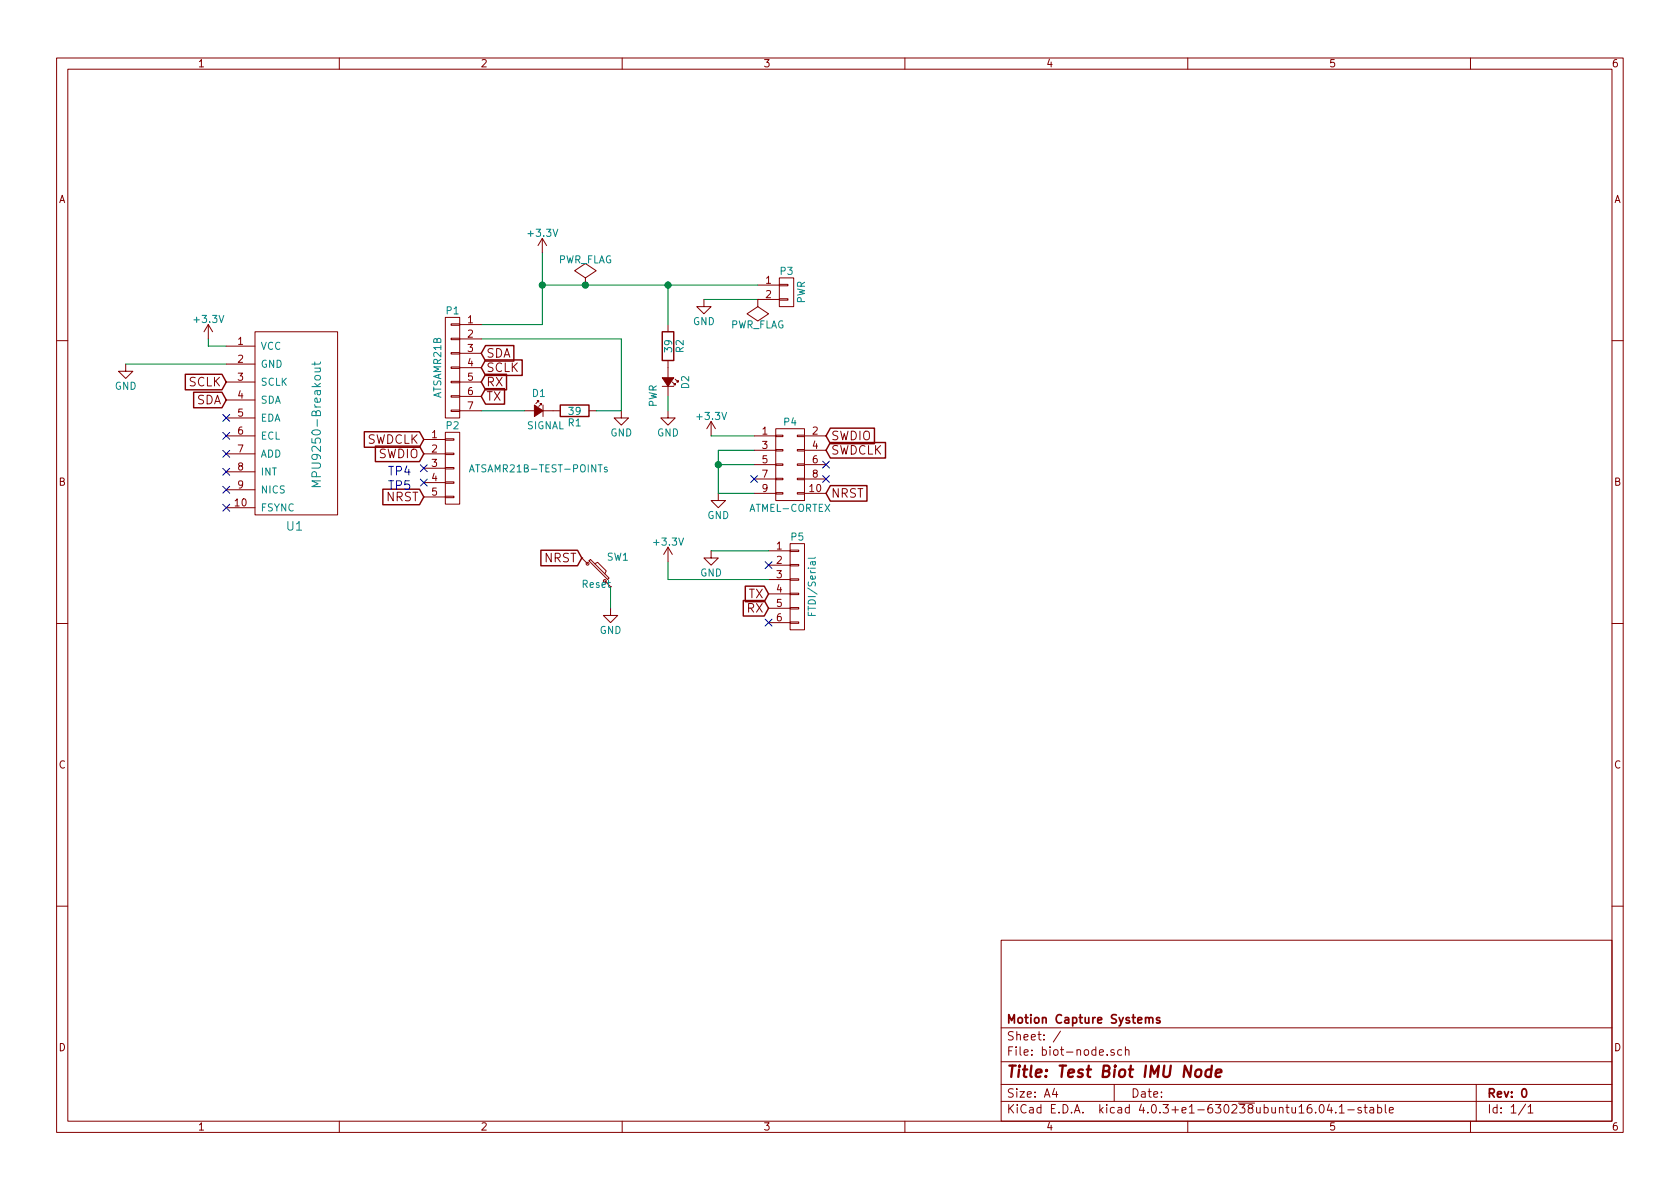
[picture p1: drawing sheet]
<svg xmlns="http://www.w3.org/2000/svg" width="297mm" height="210mm" viewBox="0 0 297 210" stroke-linecap="round" stroke-linejoin="round" font-family="sans-serif">
<g fill="none" stroke="#840000" stroke-width=".18">
<path d="M10 10.3h277v189.9h-277zM12 12.2h273v186.1h-273zM60 10.3v1.9M110 10.3v1.9M160 10.3v1.9M210 10.3v1.9M260 10.3v1.9M36.8 57.4l-.7 1.3M36.8 57.4v2.5M36.8 57.4l.8 1.3M45.1 58.7h14.6v32.4h-14.6zM78.7 56.1h2.6v17.8h-2.6z"/>
<path d="M79.8 59.8h1.5v.3h-1.5zM79.8 57.3h1.5v.2h-1.5zM81.3 57.4h3.8M81.3 59.9h3.8M95.9 42.2l-.8 1.2M95.9 42.2v2.5M95.9 42.2l.7 1.2M103.5 50.4h.1M103.5 49.1l1.9-1.2-1.9-1.3-1.9 1.3 1.9 1.2v1.3M118.1 57.4v1.3M124.5 53v1.2h1.2l-1.2 1.3-1.3-1.3h1.3M134 53h.1"/>
<path d="M134 53v1.2l1.9 1.3-1.9 1.3-1.9-1.3 1.9-1.3M134 50.4h3.8M134 53h3.8M137.8 52.8h1.5v.3h-1.5zM137.8 50.3h1.5v.2h-1.5zM137.8 49.1h2.5v5.1h-2.5zM10 60.2h2M22.2 64.4v1.3h1.3l-1.3 1.2-1.2-1.2h1.2M40 61.2h5.1M40 64.4h5.1M40 67.6h5.1M40 70.7h5.1"/>
<path d="M40 73.9h5.1M40 77.1h5.1M74.9 77.7h3.8M78.7 77.6h1.6v.2h-1.6zM78.7 76.4h2.6v12.7h-2.6zM79.8 72.5h1.5v.3h-1.5zM79.8 70h1.5v.2h-1.5zM79.8 67.4h1.5v.3h-1.5zM79.8 64.9h1.5v.2h-1.5zM79.8 62.4h1.5v.2h-1.5zM81.3 72.6h3.8M81.3 67.6h3.8"/>
<path d="M81.3 62.5h3.8M81.3 65h3.8M81.3 70.1h3.8M92.7 72.6h1.8M95.2 71.1v-.2h-.2h.2l-.5 .5M95.8 71.6v-.2h-.3h.3l-.6 .5M96 71.6v2.1M96 72.6h3.1M104.1 72.6h1.3M109.9 72.6v1.3h1.2l-1.2 1.3-1.3-1.3h1.3M117.1 68.3h2M118.1 72.6v1.3h1.3l-1.3 1.3-1.3-1.3h1.3"/>
<path d="M118.1 63.7v3.1M118.1 68.3v1.8M118.9 67.6l.5 .5v-.3v.3h-.3M119.4 67.1l.5 .5v-.3v.3h-.3M125.7 74.5l-.7 1.3M125.7 74.5v2.6M125.7 74.5l.8 1.3M133.3 77.1h3.9M133.3 79.6h3.9M137.2 79.5h1.2v.3h-1.2zM137.2 77h1.2v.2h-1.2zM137.2 75.8h5v12.7h-5z"/>
<path d="M141 79.5h1.2v.3h-1.2zM141 77h1.2v.2h-1.2zM142.2 77.1h3.8M142.2 79.6h3.8M285 60.2h2M40 80.3h5.1M40 83.4h5.1M40 86.6h5.1M40 89.8h5.1M74.9 80.3h3.8M74.9 82.8h3.8M74.9 85.3h3.8"/>
<path d="M74.9 87.9h3.8M78.7 87.8h1.6v.2h-1.6zM78.7 85.2h1.6v.3h-1.6zM78.7 82.7h1.6v.2h-1.6zM78.7 80.1h1.6v.3h-1.6zM102.9 98.7l1 1M102.9 98.7h.1M104.4 98.9l3.3 3.3-.3 .3-3.3-3.3zM105.2 99.7l.5-.3 1.5 1.6-.3 .5M118.1 96.8v2.5M118.1 96.8l-.8 1.2M118.1 96.8l.8 1.2"/>
<path d="M125.7 97.4v1.3h1.3l-1.3 1.2-1.2-1.2h1.2M127 87.2v1.3h1.3l-1.3 1.3-1.3-1.3h1.3M133.3 82.2h3.9M133.3 84.7h3.9M133.3 87.2h3.9M135.9 97.4h3.8M135.9 99.9h3.8M137.2 87.1h1.2v.3h-1.2zM137.2 84.6h1.2v.2h-1.2zM137.2 82h1.2v.3h-1.2zM139.7 99.8h1.5v.3h-1.5zM139.7 97.3h1.5v.2h-1.5z"/>
<path d="M139.7 96.1h2.5v15.3h-2.5zM141 87.1h1.2v.3h-1.2zM141 84.6h1.2v.2h-1.2zM141 82h1.2v.3h-1.2zM142.2 82.2h3.8M142.2 84.7h3.8M142.2 87.2h3.8M10 110.3h2M107.9 107.6v1.2h1.3l-1.3 1.3-1.2-1.3h1.2M135.9 102.5h3.8M135.9 105h3.8M135.9 107.6h3.8"/>
<path d="M135.9 110.1h3.8M139.7 110h1.5v.2h-1.5zM139.7 107.4h1.5v.3h-1.5zM139.7 104.9h1.5v.3h-1.5zM139.7 102.4h1.5v.2h-1.5zM285 110.3h2M10 160.2h2M177 166.3h108v32h-108zM285 160.2h2M60 198.3v1.9M110 198.3v1.9M160 198.3v1.9"/>
<path d="M177 194.8h108M177 191.8h108M177 187.8h108M177 181.8h108M186.4 192.5l-.3 1h.9M186.8 193v1M187.5 182.3l-1.3 2M195.8 186.5v.1M197 185.7a.37 .37 0 0 0-.6 .1l.1 .2 .5 .2 .1 .1-.3 .3-.4-.1M197 191.8v3M198.3 185.7l-.4-.1-.3 .3 .1 .6 .2 .1 .4-.1M199 185.7l.2-.1 .4 .1v.9"/>
<path d="M199 185.1v1.5M210 198.3v1.9M233.4 195.5l.2-.2a.81 .81 0 0 1 .6 .6 .81 .81 0 0 1-.3 .8l-.1 .1a.79 .79 0 0 1-.4-1.3zM235 195.2l-.3 1.1h.9M235.4 195.8v1M236.2 196.7v.1M236.8 195.8l.4-.5v1.5M236.8 196.8h.9M238.3 196.3h1.1M240.7 195.9a.37 .37 0 0 0-.6 .1l.1 .3 .5 .1v.1l-.2 .3-.4-.1M241.2 195.8h.5M241.4 195.3v1.3l.3 .2"/>
<path d="M242.2 195.9h.6l.1 .9M242.9 196.2l-.5 .1-.2 .2 .2 .3 .5-.1M243.6 195.9l.4-.1 .3 .3-.1 .6h-.6M243.6 195.3v1.5M244.9 195.3v1.3l.2 .2M245.6 196.3l.8-.1-.1-.3-.4-.1-.3 .2 .1 .7h.6M260 198.3v1.9M261 191.8v6.5M269.7 195.2l-1.2 2M270.2 195.8l.4-.5v1.5M270.2 196.8h.8"/>
<circle cx="103.9" cy="99.7" r=".25"/>
</g>
<path d="M202.5 180.1l.2-.2 .4 .1 .1 .9M203.2 180.1a.36 .36 0 0 1 .3-.2 .36 .36 0 0 1 .3 .2v.8M205.1 180a.37 .37 0 0 0-.6 .1v.3l.6 .1v.1l-.2 .3-.4-.1M269.3 192.6l.1-.1a.81 .81 0 0 1 .6 .6 .81 .81 0 0 1-.3 .8l-.1 .1a.8 .8 0 0 1-.6-.6 .8 .8 0 0 1 .3-.8z" fill="none" stroke="#840000" stroke-width=".3"/>
<path d="M211.5 189.3a.51 .51 0 0 1 .5-.2 .51 .51 0 0 1 .4 .4l-.1 .6a.54 .54 0 0 1-.5 .4 .54 .54 0 0 1-.5-.4zM214.2 189.2a.7 .7 0 0 0-1 .3v.8l.3 .1 .5-.1M214.3 188.4l-.3 2M215 189.8l1-.2-.1-.4-.6-.1-.3 .3v.9l.2 .1 .5-.1" fill="none" stroke="#840000" stroke-width=".41"/>
<path d="M55.7 65.1h1M55.7 64v.6M56.5 65.1l.1 .1a.37 .37 0 0 1-.1 .6h-.8M56.7 64l-.2 .4h-1.4M56.7 85h-1.6l1.1 .5-1.1 .5h1.6M83 83.5l.4-1.3 .4 1.3M83.1 83.1h.6M107.3 82.7l-.3-.1-.1 .2v.2l.4 .1v.3h-.4M144.2 98.5l-.2 .2h-1.1" fill="none" stroke="#008484" stroke-width=".18"/>
<g fill="#840000" stroke="#840000" stroke-width=".18">
<path d="M117.1 66.8h2l-1 1.5z"/>
<path d="M94.5 71.6l1.5 1-1.5 1.1z"/>
</g>
<g fill="none" stroke="#840000" stroke-width=".25">
<path d="M117.1 58.7h2v5h-2zM32.8 66.2h6.4l.8 1.4-.8 1.3h-6.4zM34.2 69.4h5l.8 1.3-.8 1.4h-5zM64.4 76.3h9.8l.7 1.4-.7 1.4h-9.8zM66.4 78.9h7.8l.7 1.4-.7 1.3h-7.8zM85.9 61.1h5v2.7h-5l-.8-1.3zM85.9 63.6h6.4v2.8h-6.4l-.8-1.4zM85.9 66.2h3.7v2.7h-3.7l-.8-1.3zM85.9 68.7h3.3v2.8h-3.3l-.8-1.4zM99.1 71.6h5v2.1h-5zM146.8 75.7h7.8v2.8h-7.8l-.8-1.4zM146.8 78.3h9.8v2.7h-9.8l-.8-1.4z"/>
<path d="M67.7 86.5h6.5l.7 1.4-.7 1.3h-6.5zM95.6 97.3h6.5l.8 1.4-.8 1.3h-6.5zM146.8 85.9h6.5v2.7h-6.5l-.8-1.4zM131.4 106.2h3.7l.8 1.4-.8 1.3h-3.7zM131.8 103.7h3.3l.8 1.3-.8 1.4h-3.3z"/>
</g>
<g fill="none" stroke="#008400" stroke-width=".18">
<path d="M36.8 59.9v1.3h3.2M85.1 59.9h24.8v12.7h-4.5M95.9 44.7v12.7h-10.8M95.9 50.4h38.1M118.1 49.8v7.6M124.5 53h9.5M22.2 64.4h17.8M85.1 72.6h7.6M118.1 70.1v2.5M125.7 77.1h7.6M133.3 79.6h-6.3v7.6h6.3M118.1 99.3v3.2h17.8"/>
<path d="M125.7 97.4h10.2M127 82.2h6.3M107.9 103.8v3.8"/>
</g>
<g fill="none" stroke="#000084" stroke-width=".18">
<path d="M39.4 73.3l1.2 1.2M39.4 76.5l1.2 1.2M39.4 79.6l1.2 1.3M40.6 73.3l-1.2 1.2M40.6 76.5l-1.2 1.2M40.6 79.6l-1.2 1.3M39.4 82.8l1.2 1.2M39.4 86l1.2 1.2M39.4 89.2l1.2 1.2M40.6 82.8l-1.2 1.2M40.6 86l-1.2 1.2M40.6 89.2l-1.2 1.2"/>
<path d="M74.3 82.2l1.2 1.2M74.3 84.7l1.2 1.2M75.5 82.2l-1.2 1.2M75.5 84.7l-1.2 1.2M132.7 84.1l1.3 1.2M134 84.1l-1.3 1.2M135.3 99.3l1.2 1.3M136.5 99.3l-1.2 1.3M145.4 81.6l1.3 1.2M145.4 84.1l1.3 1.2M146.7 81.6l-1.3 1.2M146.7 84.1l-1.3 1.2"/>
<path d="M135.3 109.5l1.2 1.2M136.5 109.5l-1.2 1.2"/>
</g>
<g fill="#008400" stroke="#008400" stroke-width=".25">
<circle cx="127" cy="82.2" r=".51"/>
<circle cx="95.9" cy="50.4" r=".51"/>
<circle cx="103.5" cy="50.4" r=".51"/>
<circle cx="118.1" cy="50.4" r=".51"/>
</g>
<text font-size="2.8" fill="#840000" x="178" y="190.5">Title: Test Biot IMU Node</text>
<g font-size="2.1" fill="#840000">
<text x="86" y="63.2">SDA</text>
<text x="86" y="65.8">SCLK</text>
<text x="33.3" y="68.3">SCLK</text>
<text x="34.6" y="71.5">SDA</text>
<text x="86" y="68.3">RX</text>
<text x="86" y="70.9">TX</text>
<text x="147" y="77.8">SWDIO</text>
<text x="64.7" y="78.5">SWDCLK</text>
<text x="66.8" y="81">SWDIO</text>
<text x="147" y="80.4">SWDCLK</text>
<text x="68.2" y="88.6">NRST</text>
<text x="147" y="88">NRST</text>
<text x="96.2" y="99.4">NRST</text>
<text x="132.3" y="105.8">TX</text>
<text x="132" y="108.3">RX</text>
<text x="178" y="184">Sheet: /</text>
<text x="178" y="181">Motion Capture Systems</text>
<text x="178" y="186.7">File: biot-node.sch</text>
<text x="178" y="196.9">KiCad E.D.A. kicad 4.0.3+e1-630238ubuntu16.04.1-stable</text>
<text x="178" y="194.1">Size: A4</text>
<text x="200" y="194.1">Date:</text>
<text x="263" y="194.1">Rev: 0</text>
<text x="263" y="196.9">Id: 1/1</text>
</g>
<g font-size="2.1" fill="#008484">
<text x="56.7" y="84.8" transform="rotate(-90 56.7 84.8)">MPU9250-Breakout</text>
<text x="50.7" y="93.8">U1</text>
</g>
<g font-size="2.1" fill="#0000c2">
<text x="68.6" y="84.1">TP4</text>
<text x="68.6" y="86.6">TP5</text>
</g>
<g font-size="1.8" fill="#840000">
<text x="35" y="11.9">1</text>
<text x="85" y="11.9">2</text>
<text x="135" y="11.9">3</text>
<text x="185" y="11.9">4</text>
<text x="235" y="11.9">5</text>
<text x="285" y="11.9">6</text>
<text x="10.4" y="35.9">A</text>
<text x="285.4" y="35.9">A</text>
<text x="135.4" y="50.2">1</text>
<text x="135.4" y="52.7">2</text>
<text x="82.7" y="57.1">1</text>
<text x="82.7" y="59.7">2</text>
<text x="42.1" y="61">1</text>
<text x="42.1" y="64.1">2</text>
<text x="82.7" y="62.2">3</text>
<text x="82.7" y="64.8">4</text>
<text x="42.1" y="67.3">3</text>
<text x="42.1" y="70.5">4</text>
<text x="82.7" y="67.3">5</text>
<text x="82.7" y="69.8">6</text>
<text x="42.1" y="73.7">5</text>
<text x="42.1" y="76.8">6</text>
<text x="76.4" y="77.5">1</text>
<text x="82.7" y="72.4">7</text>
<text x="134.8" y="76.8">1</text>
<text x="143.7" y="76.8">2</text>
<text x="42.1" y="80">7</text>
<text x="42.1" y="83.2">8</text>
<text x="76.4" y="80">2</text>
<text x="76.4" y="82.5">3</text>
<text x="134.8" y="79.4">3</text>
<text x="134.8" y="81.9">5</text>
<text x="143.7" y="79.4">4</text>
<text x="143.7" y="81.9">6</text>
<text x="10.4" y="85.9">B</text>
<text x="41.6" y="89.5">10</text>
<text x="42.1" y="86.4">9</text>
<text x="76.4" y="85.1">4</text>
<text x="76.4" y="87.6">5</text>
<text x="134.8" y="84.4">7</text>
<text x="134.8" y="87">9</text>
<text x="143.2" y="87">10</text>
<text x="143.7" y="84.4">8</text>
<text x="285.4" y="85.9">B</text>
<text x="137.3" y="97.1">1</text>
<text x="137.3" y="99.7">2</text>
<text x="137.3" y="102.2">3</text>
<text x="137.3" y="104.8">4</text>
<text x="137.3" y="107.3">5</text>
<text x="137.3" y="109.8">6</text>
<text x="10.4" y="135.9">C</text>
<text x="285.4" y="135.9">C</text>
<text x="10.4" y="185.9">D</text>
<text x="285.4" y="185.9">D</text>
<text x="35" y="199.9">1</text>
<text x="85" y="199.9">2</text>
<text x="135" y="199.9">3</text>
<text x="185" y="199.9">4</text>
<text x="235" y="199.9">5</text>
<text x="285" y="199.9">6</text>
</g>
<g font-size="1.8" fill="#008484">
<text x="93.5" y="41.9">+3.3V</text>
<text x="98.6" y="46.6">PWR_FLAG</text>
<text x="138" y="48.6">P3</text>
<text x="142.3" y="53.7" transform="rotate(-90 142.3 53.7)">PWR</text>
<text x="34.5" y="57.1">+3.3V</text>
<text x="78.9" y="55.6">P1</text>
<text x="122.5" y="57.5">GND</text>
<text x="129" y="58.1">PWR_FLAG</text>
<text x="46.1" y="61.8">VCC</text>
<text x="46.1" y="65">GND</text>
<text x="118.8" y="62.2" transform="rotate(-90 118.8 62.2)">39</text>
<text x="120.9" y="62.3" transform="rotate(-90 120.9 62.3)">R2</text>
<text x="20.3" y="68.9">GND</text>
<text x="46.1" y="68.2">SCLK</text>
<text x="46.1" y="71.4">SDA</text>
<text x="78" y="70.4" transform="rotate(-90 78 70.4)">ATSAMR21B</text>
<text x="94.2" y="70.2">D1</text>
<text x="121.8" y="68.7" transform="rotate(-90 121.8 68.7)">D2</text>
<text x="46.1" y="74.5">EDA</text>
<text x="46.1" y="77.7">ECL</text>
<text x="78.9" y="75.9">P2</text>
<text x="93.1" y="75.9">SIGNAL</text>
<text x="100.5" y="75.4">R1</text>
<text x="100.6" y="73.3">39</text>
<text x="107.9" y="77.2">GND</text>
<text x="116.1" y="72.1" transform="rotate(-90 116.1 72.1)">PWR</text>
<text x="116.2" y="77.2">GND</text>
<text x="123.4" y="74.2">+3.3V</text>
<text x="138.6" y="75.3">P4</text>
<text x="46.1" y="80.9">ADD</text>
<text x="83.8" y="83.5">ATSAMR21B-TEST-POINTs</text>
<text x="46.1" y="84.1">INT</text>
<text x="46.1" y="87.2">NICS</text>
<text x="46.1" y="90.4">FSYNC</text>
<text x="125" y="91.8">GND</text>
<text x="132.7" y="90.5">ATMEL-CORTEX</text>
<text x="139.9" y="95.6">P5</text>
<text x="107.3" y="99.1">SW1</text>
<text x="115.8" y="96.5">+3.3V</text>
<text x="123.8" y="101.9">GND</text>
<text x="103" y="103.9">Reset</text>
<text x="106" y="112.1">GND</text>
<text x="144.2" y="108.4" transform="rotate(-90 144.2 108.4)">FTDI/Serial</text>
</g>
</svg>
